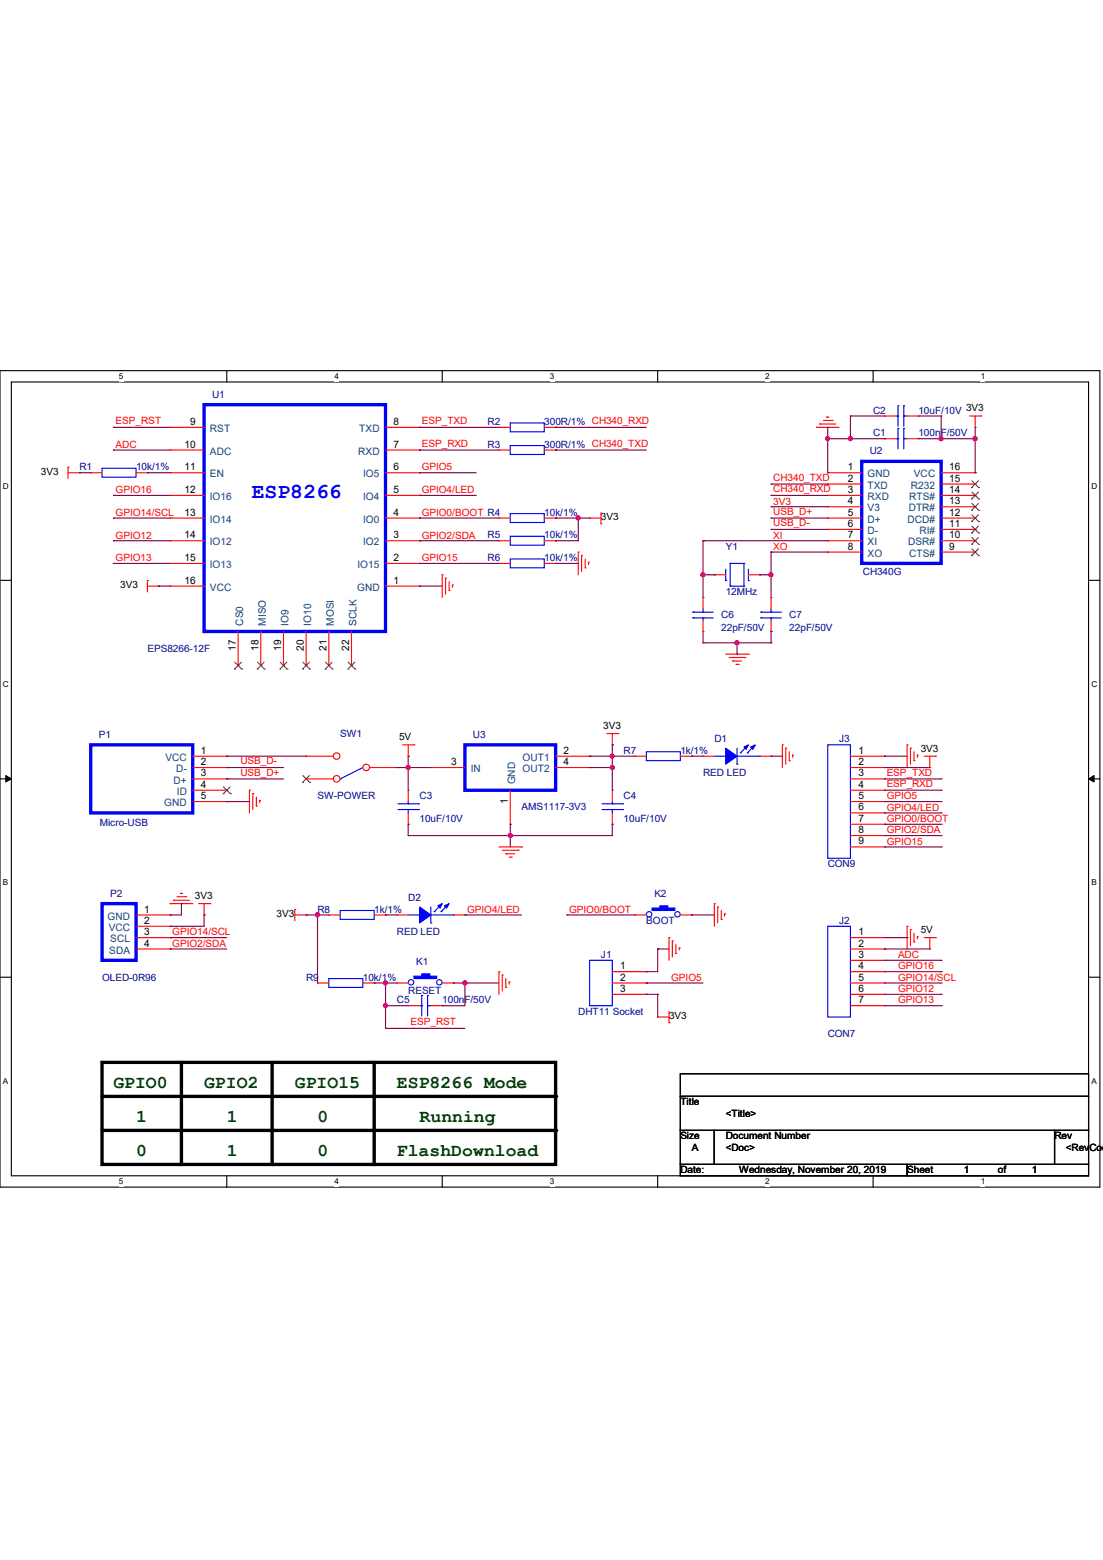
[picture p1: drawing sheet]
<svg xmlns="http://www.w3.org/2000/svg" width="210mm" height="297mm" viewBox="0 0 210 297" stroke-linecap="round" stroke-linejoin="round" font-family="sans-serif">
<path d="M0 70.6h209.4v155.4h-209.4zM2.2 72.7h205.1v151.2h-205.1z" fill="none" stroke="#000" stroke-width=".21"/>
<g fill="#fff">
<path d="M22.6 70.8h.9v1.8h-.9z"/>
<path d="M22.6 224.1h.9v1.7h-.9z"/>
</g>
<path d="M43.2 70.6v2.1M43.2 223.9v2.1" fill="none" stroke="#000" stroke-width=".21"/>
<g fill="#fff">
<path d="M63.7 70.8h.8v1.8h-.8z"/>
<path d="M63.7 224.1h.8v1.7h-.8z"/>
</g>
<path d="M84.2 70.6v2.1M84.2 223.9v2.1" fill="none" stroke="#000" stroke-width=".21"/>
<g fill="#fff">
<path d="M104.7 70.8h.8v1.8h-.8z"/>
<path d="M104.7 224.1h.8v1.7h-.8z"/>
</g>
<path d="M125.2 70.6v2.1M125.2 223.9v2.1" fill="none" stroke="#000" stroke-width=".21"/>
<g fill="#fff">
<path d="M145.7 70.8h.9v1.8h-.9z"/>
<path d="M145.7 224.1h.9v1.7h-.9z"/>
</g>
<path d="M166.2 70.6v2.1M166.2 223.9v2.1" fill="none" stroke="#000" stroke-width=".21"/>
<g fill="#fff">
<path d="M186.7 70.8h.9v1.8h-.9z"/>
<path d="M186.7 224.1h.9v1.7h-.9z"/>
<path d="M.6 91.6h1.1v1.7h-1.1z"/>
<path d="M207.8 91.6h1.1v1.7h-1.1z"/>
<path d="M.6 129.4h1.1v1.7h-1.1z"/>
<path d="M207.8 129.4h1.1v1.7h-1.1z"/>
</g>
<path d="M0 110.5h2.2M207.3 110.5h2.1" fill="none" stroke="#000" stroke-width=".21"/>
<g fill="#fff">
<path d="M.6 167.2h1v1.7h-1z"/>
<path d="M207.8 167.2h1v1.7h-1z"/>
</g>
<path d="M0 148.3h2.2M207.3 148.3h2.1" fill="none" stroke="#000" stroke-width=".21"/>
<path d="M1.1 147.7l1.1 .6-1.1 .6zM207.3 148.3l1-.6v1.2z" fill="#000" stroke="#000" stroke-width=".19"/>
<g fill="#fff">
<path d="M.6 204.9h.9v1.8h-.9z"/>
<path d="M207.8 204.9h1v1.8h-1z"/>
</g>
<path d="M0 186.1h2.2M207.3 186.1h2.1M129.5 204.4h77.8v4.3h-77.8zM129.5 208.7h77.8v6.5h-77.8zM129.5 215.2h6.5v6.5h-6.5zM136 215.2h64.8v6.5h-64.8zM200.8 215.2h6.5v6.5h-6.5zM129.5 221.7h43.2v2.2h-43.2zM172.7 221.7h34.6v2.2h-34.6z" fill="none" stroke="#000" stroke-width=".21"/>
<path d="M19.4 202.3h86.4v19.4h-86.4zM19.4 208.7h86.4M19.4 215.2h86.4M34.5 202.3v19.4M51.8 202.3v19.4M71.2 202.3v19.4" fill="none" stroke="#000" stroke-width=".64"/>
<g fill="#000">
<circle cx="105.8" cy="208.7" r=".32"/>
<circle cx="105.8" cy="215.2" r=".32"/>
<circle cx="34.5" cy="221.7" r=".32"/>
<circle cx="51.8" cy="221.7" r=".32"/>
<circle cx="71.2" cy="221.7" r=".32"/>
</g>
<g fill="none" stroke="#f00" stroke-width=".21">
<path d="M157.4 79.4h.1M157.4 79.4h.4M168.4 79.2h.1M168.4 79.2h2.2M172.7 79.2h2.2M174.9 79.2h.1M184.6 79.2h2.2M185.7 79.2v2.2M186.8 79.2h.1M13 88.9h.1M13 90h2.1M13 88.9v2.2"/>
<path d="M15.1 90h.1M112.3 98.6h.1M112.3 98.6h2.1M114.4 99.7h.1M114.4 97.6v2.1M155.4 81.4h.1M155.4 81.4h4.4M156.1 80.7h.1M156.1 80.7h3M156.8 80.1h1.7M158.5 80.1h.1M185.7 81.4h.1"/>
<path d="M28.1 110.5h.1M28.1 111.6h2.1M28.1 110.5v2.2M30.2 111.6h.1M84.2 109.4h.1M84.2 109.4v4.3M84.8 110.1h.1M84.8 110.1v3M85.5 112.4h.1M85.5 110.7v1.7M86.1 111.4h.1M86.1 111.4v.4"/>
<path d="M95 103h.1M95 103h2.2M103.6 103h2.2M105.8 103h.1M110.1 105.1h.1M110.1 105.1v4.3M110.7 105.7h.1M110.7 105.7v3.1M111.4 108.1h.1M111.4 106.4v1.7M112.1 107.1h.1M112.1 107.1v.4"/>
<path d="M115.5 139.7h2.2M116.6 139.7v2.1M117.7 139.7h.1M138.2 124.5h4.3M138.8 125.2h3.1M139.5 125.9h.1M139.5 125.9h1.7M140.1 126.5h.4M140.5 126.5h.1M141.9 125.2h.1M142.5 124.5h.1M47.5 150.5h.1"/>
<path d="M47.5 150.5v4.3M48.1 151.1h.1M48.1 151.1v3M48.8 153.5h.1M48.8 151.8v1.7M49.4 152.4h.1M49.4 152.4v.4M76.7 141.8h2.1M77.7 144h.1M77.7 141.8v2.2M78.8 141.8h.1M116.6 141.8h.1"/>
<path d="M116.6 150.5h.1M116.6 156.9h.1M116.6 150.5v2.1M116.6 154.8v2.1M120.9 144h.1M120.9 144h2.2M129.5 144h2.2M131.7 144h.1M149 141.8h.1M149 141.8v4.3M149.6 142.5h.1M149.6 142.5v3"/>
<path d="M150.3 144.8h.1M150.3 143.1v1.7M150.9 143.8h.1M150.9 143.8v.4M172.7 141.8h.1M172.7 141.8v4.3M173.4 142.5h.1M173.4 142.5v3M174 144.8h.1M174 143.1v1.7M174.7 143.8h.1M174.7 143.8v.4"/>
<path d="M176 144h2.1M177 146.1h.1M177 144v2.1M178.1 144h.1M32.4 172h.1M32.4 172h4.3M33 171.4h.1M33 171.4h3.1M33.7 170.7h1.7M34.3 170.1h.1M34.3 170.1h.5M35.4 170.7h.1"/>
<path d="M37.8 172h2.2M38.9 174.2h.1M38.9 172v2.2M40 172h.1M56.1 173.1h.1M56.1 174.2h2.2M56.1 173.1v2.2M58.3 174.2h.1M62.6 174.2h.1M62.6 174.2h2.2M71.2 174.2h2.2M73.4 174.2h.1"/>
<path d="M95 161.2h4.3M95.6 161.9h3.1M96.3 162.6h.1M96.3 162.6h1.7M96.9 163.2h.5M97.4 163.2h.1M98.7 161.9h.1M99.3 161.2h.1M127.4 178.5h.1M127.4 178.5v4.3M128 179.2h.1M128 179.2v3"/>
<path d="M128.7 179.8v1.7M136 172h.1M136 172v4.4M136.7 172.7h.1M136.7 172.7v3M137.3 175h.1M137.3 173.4v1.6M138 174h.1M138 174v.4M172.7 176.4h.1M172.7 176.4v4.3M173.4 177h.1"/>
<path d="M173.4 177v3M174 179.4h.1M174 177.7v1.7M174.7 178.3h.1M174.7 178.3v.4M176 178.5h2.1M177 178.5v2.2M178.1 178.5h.1M75.6 187.2h.1M75.6 187.2h2.1M77.7 191.5h.1M77.7 191.5h2.2"/>
<path d="M82 191.5h2.2M84.2 191.5h.1M84.2 187.2h2.2M86.4 187.2h.1M95 185h.1M95 185v4.3M95.6 185.6h.1M95.6 185.6v3.1M96.3 188h.1M96.3 186.3v1.7M96.9 186.9h.1M96.9 186.9v.5"/>
<path d="M116.6 187.2h6.5M116.6 185h6.5M116.6 189.3h6.5M123.1 185h.1M123.1 187.2h.1M123.1 189.3h.1M125.2 193.6h.1M125.2 193.6h2.2M127.4 194.7h.1M127.4 192.6v2.1M128.7 181.5h.1M129.3 180.5h.1"/>
<path d="M129.3 180.5v.4M177 180.7h.1"/>
</g>
<g fill="none" stroke="#00f" stroke-width=".21">
<path d="M170.6 79.2h.4M171 79.2h.1M171 77.3h.1M171 77.3v3.9M172.1 77.3h.1M172.1 79.2h.1M172.1 79.2h.6M172.1 77.3v3.9M97.2 102.1h6.4v1.7h-6.4zM64.8 148.3h.1M69.1 146.1l-4.3 2.2M114.6 154.1h3.9"/>
<path d="M114.6 153h3.9M116.6 153h.1M116.6 154.1h.1M116.6 152.6v.4M116.6 154.1v.7M118.5 154.1h.1M118.5 153h.1M123.1 143.1h6.4v1.7h-6.4zM64.8 173.4h6.4v1.6h-6.4zM79.9 191.5h.4M80.3 191.5h.1M80.3 189.5h.1"/>
<path d="M80.3 189.5v3.9M81.4 189.5h.1M81.4 191.5h.1M81.4 191.5h.6M81.4 189.5v3.9M112.3 182.8h4.3v8.7h-4.3z"/>
<circle cx="78.3" cy="187" r=".52"/>
<circle cx="83.7" cy="187" r=".51"/>
</g>
<g fill="#00f" stroke="#00f" stroke-width=".21">
<path d="M80.3 185.4h1.5v.4h-1.5z" fill-rule="evenodd"/>
<path d="M78.8 185.8h4.3v.5h-4.3z" fill-rule="evenodd"/>
</g>
<circle cx="69.7" cy="146.1" r=".63" fill="#fff" stroke="#f00" stroke-width=".21"/>
<path d="M70.4 146.1h5.2M75.6 146.1h.1" fill="none" stroke="#f00" stroke-width=".21"/>
<circle cx="64.1" cy="148.3" r=".63" fill="#fff" stroke="#f00" stroke-width=".21"/>
<path d="M58.3 148.3h.1M58.3 148.3h5.2" fill="none" stroke="#f00" stroke-width=".21"/>
<path d="M57.6 149h.1M57.7 147.7l1.3 1.3M58.9 147.7l-1.3 1.3M59 149h.1" fill="none" stroke="#804000" stroke-width=".19"/>
<circle cx="64.1" cy="144" r=".63" fill="#fff" stroke="#f00" stroke-width=".21"/>
<g fill="none" stroke="#f00" stroke-width=".21">
<path d="M17.3 90h.1M17.3 90h2.1M25.9 90h2.2M28.1 90h.1M32.4 81.4h.1M32.4 85.7h.1M32.4 90h.1M32.4 94.3h.1M32.4 98.6h.1M32.4 98.6h6.5M32.4 94.3h6.5M32.4 90h6.5"/>
<path d="M32.4 85.7h6.5M32.4 81.4h6.5M73.4 98.6h6.5M73.4 94.3h6.5M73.4 90h6.5M73.4 85.7h6.5M73.4 81.4h6.5M79.9 98.6h.1M79.9 94.3h.1M79.9 90h.1M79.9 85.7h.1M79.9 81.4h.1"/>
<path d="M95 81.4h.1M95 98.6h.1M95 85.7h.1M95 98.6h2.2M95 85.7h2.2M95 81.4h2.2M103.6 98.6h2.2M103.6 85.7h2.2M103.6 81.4h2.2M105.8 81.4h.1M105.8 98.6h.1M105.8 85.7h.1"/>
<path d="M157.6 90h.1M157.6 92.2h.1M157.6 94.3h.1M157.6 96.5h.1M157.6 98.6h.1M157.6 98.6h6.5M157.6 94.3h6.5M157.6 90h6.5M157.6 92.2h6.5M157.6 96.5h6.5M168.4 83.5h.1M168.4 83.5h2.2"/>
<path d="M172.7 83.5h2.2M174.9 83.5h.1M179.2 98.6h6.5M179.2 94.3h6.5M179.2 90h6.5M179.2 92.2h6.5M179.2 96.5h6.5M185.7 98.6h.1M185.7 96.5h.1M185.7 94.3h.1M185.7 92.2h.1M185.7 90h.1"/>
<path d="M32.4 103h.1M32.4 107.3h.1M32.4 111.6h.1M32.4 111.6h6.5M32.4 107.3h6.5M32.4 103h6.5M73.4 111.6h6.5M73.4 107.3h6.5M73.4 103h6.5M79.9 111.6h.1M79.9 107.3h.1M79.9 103h.1"/>
<path d="M95 107.3h.1M95 107.3h2.2M103.6 107.3h2.2M105.8 107.3h.1M133.9 113.7h.1M133.9 113.7v2.2M133.9 118.1v2.1M136 109.4h.1M136 109.4h2.2M142.5 109.4h2.2M144.7 109.4h.1M146.8 113.7h.1"/>
<path d="M146.8 113.7v2.2M146.8 118.1v2.1M157.6 100.8h.1M157.6 103h.1M157.6 105.1h.1M157.6 103h6.5M157.6 100.8h6.5M157.6 105.1h6.5M179.2 103h6.5M179.2 100.8h6.5M179.2 105.1h6.5M185.7 105.1h.1"/>
<path d="M185.7 103h.1M185.7 100.8h.1M45.3 126.7h.1M45.3 120.2v6.5M49.7 126.7h.1M49.7 120.2v6.5M54 126.7h.1M54 120.2v6.5M58.3 126.7h.1M58.3 120.2v6.5M62.6 126.7h.1M62.6 120.2v6.5"/>
<path d="M66.9 126.7h.1M66.9 120.2v6.5M133.9 120.2h.1M146.8 120.2h.1M36.7 144h6.5M36.7 146.1h6.5M36.7 148.3h6.5M36.7 150.5h6.5M36.7 152.6h6.5M43.2 144h.1M43.2 146.1h.1M43.2 148.3h.1"/>
<path d="M43.2 150.5h.1M43.2 152.6h.1M58.3 144h.1M58.3 144h5.2M77.7 150.5h.1M77.7 156.9h.1M77.7 150.5v2.1M77.7 154.8v2.1M82 146.1h.1M82 146.1h6.5M97.2 156.9h.1M97.2 150.5v6.4"/>
<path d="M105.8 144h6.5M105.8 146.1h6.5M112.3 144h.1M112.3 146.1h.1M133.9 144h.1M133.9 144h2.1M144.7 144h2.1M146.8 144h.1M161.9 144h6.5M161.9 146.1h6.5M161.9 148.3h6.5M161.9 150.5h6.5"/>
<path d="M161.9 152.6h6.5M161.9 154.8h6.5M161.9 156.9h6.5M161.9 159.1h6.5M168.4 144h.1M168.4 146.1h.1M168.4 148.3h.1M168.4 150.5h.1M168.4 152.6h.1M168.4 154.8h.1M168.4 156.9h.1M168.4 159.1h.1"/>
<path d="M25.9 174.2h6.5M25.9 178.5h6.5M25.9 176.4h6.5M32.4 174.2h.1M32.4 176.4h.1M32.4 178.5h.1M75.6 174.2h.1M75.6 174.2h2.1M86.4 174.2h2.1M88.5 174.2h.1M120.9 174.2h.1M120.9 174.2h2.2"/>
<path d="M129.5 174.2h2.2M131.7 174.2h.1M161.9 161.2h6.5M161.9 178.5h6.5M168.4 161.2h.1M168.4 178.5h.1M25.9 180.7h6.5M32.4 180.7h.1M60.5 187.2h.1M60.5 187.2h2.1M69.1 187.2h2.1M71.2 187.2h.1"/>
<path d="M161.9 187.2h6.5M161.9 180.7h6.5M161.9 182.8h6.5M161.9 185h6.5M161.9 189.3h6.5M161.9 191.5h6.5M168.4 180.7h.1M168.4 182.8h.1M168.4 185h.1M168.4 187.2h.1M168.4 189.3h.1M168.4 191.5h.1"/>
</g>
<g fill="none" stroke="#00f" stroke-width=".21">
<path d="M19.4 89.2h6.5v1.6h-6.5zM97.2 80.5h6.4v1.7h-6.4zM97.2 97.8h6.4v1.7h-6.4zM97.2 84.8h6.4v1.7h-6.4zM170.6 83.5h.4M171 83.5h.1M171 81.6h.1M171 81.6v3.9M172.1 81.6h.1M172.1 83.5h.1M172.1 83.5h.6M172.1 81.6v3.9"/>
<path d="M97.2 106.4h6.4v1.7h-6.4zM131.9 116.5h.1M131.9 117.6h.1M131.9 116.5h3.9M131.9 117.6h3.9M133.9 117.6h.1M133.9 116.5h.1M133.9 115.9v.6M133.9 117.6v.5M138.2 110.5h.1M138.2 108.4v2.1M139 111.6h.1"/>
<path d="M139 107.3h.1M139 107.3v4.3M139 111.6h2.6M139 107.3h2.6M141.6 111.6h.1M141.6 107.3h.1M141.6 107.3v4.3M142.5 110.5h.1M142.5 108.4v2.1M144.9 116.5h.1M144.9 117.6h.1M144.9 116.5h3.9"/>
<path d="M144.9 117.6h3.9M146.8 117.6h.1M146.8 116.5h.1M146.8 115.9v.6M146.8 117.6v.5M75.8 154.1h3.9M75.8 153h3.9M77.7 153h.1M77.7 154.1h.1M77.7 152.6v.4M77.7 154.1v.7M79.7 154.1h.1"/>
<path d="M79.7 153h.1M136 144h2.2M138.2 144h.1M140.3 145.5h.1M140.3 142.5v3M140.3 144h4.4M141 143.3h.1M142.3 143.3h.1M142.3 142l-1.3 1.3M143.6 142l-1.3 1.3M144.7 144h.1M157.6 141.8h4.3v21.6h-4.3z"/>
<path d="M77.7 174.2h2.2M79.9 174.2h.1M82 175.7h.1M82 172.7v3M82 174.2h4.4M82.7 173.6h.1M84 173.6h.1M84 172.3l-1.3 1.3M85.3 172.3l-1.3 1.3M86.4 174.2h.1M157.6 176.4h4.3v17.2h-4.3zM62.6 186.3h6.5v1.7h-6.5z"/>
<circle cx="123.6" cy="174.1" r=".52"/>
<circle cx="129" cy="174.1" r=".51"/>
</g>
<g fill="#00f" stroke="#00f" stroke-width=".21">
<path d="M79.9 172.7l2.1 1.5-2.1 1.5z" fill-rule="evenodd"/>
<path d="M84.6 172.5l.9-.5-.5 .9z" fill-rule="evenodd"/>
<path d="M83.4 172.5l.8-.5-.4 .9z" fill-rule="evenodd"/>
<path d="M125.6 172.5h1.6v.4h-1.6z" fill-rule="evenodd"/>
<path d="M124.2 172.9h4.3v.5h-4.3z" fill-rule="evenodd"/>
<path d="M138.2 142.5l2.1 1.5-2.1 1.5z" fill-rule="evenodd"/>
<path d="M142.9 142.2l.9-.4-.5 .9z" fill-rule="evenodd"/>
<path d="M141.6 142.2l.9-.4-.4 .9z" fill-rule="evenodd"/>
</g>
<path d="M38.9 77h34.5v43.2h-34.5zM164.1 87.8h15.1v19.5h-15.1zM17.3 141.8h19.4v13h-19.4zM88.5 141.8h17.3v8.7h-17.3zM19.4 172h6.5v10.8h-6.5z" fill="none" stroke="#00f" stroke-width=".64"/>
<g fill="none" stroke="#804000" stroke-width=".19">
<path d="M185 99.3h.1M185 97.2h.1M185 95h.1M185 92.8h.1M185 98l1.4 1.3M185 95.8l1.4 1.4M185 93.7l1.4 1.3M185 91.5l1.4 1.3M186.3 98l-1.3 1.3M186.3 95.8l-1.3 1.4M186.3 93.7l-1.3 1.3M186.3 91.5l-1.3 1.3"/>
<path d="M186.4 99.3h.1M186.4 97.2h.1M186.4 95h.1M186.4 92.8h.1M185 105.8h.1M185 103.6h.1M185 101.5h.1M185 104.5l1.4 1.3M185 102.3l1.4 1.3M185 100.2l1.4 1.3M186.3 104.5l-1.3 1.3M186.3 102.3l-1.3 1.3"/>
<path d="M186.3 100.2l-1.3 1.3M186.4 105.8h.1M186.4 103.6h.1M186.4 101.5h.1M44.7 127.4h.1M44.7 126.1l1.3 1.3M46 126.1l-1.3 1.3M46 127.4h.1M49 127.4h.1M49 126.1l1.3 1.3M50.3 126.1l-1.3 1.3M50.3 127.4h.1"/>
<path d="M53.3 127.4h.1M53.3 126.1l1.4 1.3M54.6 126.1l-1.3 1.3M54.7 127.4h.1M57.6 127.4h.1M57.7 126.1l1.3 1.3M58.9 126.1l-1.3 1.3M59 127.4h.1M61.9 127.4h.1M62 126.1l1.3 1.3M63.2 126.1l-1.3 1.3M63.3 127.4h.1"/>
<path d="M66.3 127.4h.1M66.3 126.1l1.3 1.3M67.6 126.1l-1.3 1.3M67.6 127.4h.1M42.5 151.1h.1M42.5 149.8l1.4 1.3M43.8 149.8l-1.3 1.3M43.9 151.1h.1"/>
</g>
<g fill="none" stroke="#800040" stroke-width=".21">
<path d="M161.9 79.2h.1M161.9 79.2h6.5M161.9 79.2v4.3M174.9 79.2h4.3M179.2 79.2h.1M179.2 79.2v4.3M15.1 90h.1M15.1 90h2.2M21.6 81.4h.1M21.6 85.7h.1M21.6 94.3h.1M21.6 98.6h.1"/>
<path d="M21.6 81.4h10.8M21.6 85.7h10.8M21.6 94.3h10.8M21.6 98.6h10.8M28.1 90h.1M28.1 90h4.3M79.9 81.4h.1M79.9 85.7h.1M79.9 90h.1M79.9 94.3h.1M79.9 98.6h.1M79.9 81.4h15.1"/>
<path d="M79.9 85.7h15.1M79.9 90h10.8M79.9 94.3h10.8M79.9 98.6h15.1M105.8 81.4h.1M105.8 85.7h.1M105.8 98.6h.1M105.8 81.4h17.3M105.8 85.7h17.3M105.8 98.6h6.5M110.1 98.6h.1M110.1 98.6v4.4h-4.3"/>
<path d="M146.8 92.2h.1M146.8 94.3h.1M146.8 96.5h.1M146.8 98.6h.1M146.8 94.3h10.8M146.8 98.6h10.8M146.8 92.2h10.8M146.8 96.5h10.8M157.6 81.4h.1M157.6 90h.1M157.6 81.4v8.6M157.6 83.5h10.8"/>
<path d="M161.9 83.5h.1M168.4 83.5h.1M174.9 83.5h10.8M179.2 83.5h.1M185.7 83.5h.1M185.7 90h.1M185.7 81.4v8.6M21.6 103h.1M21.6 107.3h.1M21.6 103h10.8M21.6 107.3h10.8M30.2 111.6h.1"/>
<path d="M30.2 111.6h2.2M79.9 103h.1M79.9 107.3h.1M79.9 111.6h.1M79.9 103h15.1M79.9 107.3h15.1M79.9 111.6h4.3M105.8 103h.1M105.8 107.3h.1M105.8 107.3h4.3M133.9 103h.1M133.9 109.4h.1"/>
<path d="M133.9 103h23.7M133.9 103v10.7M133.9 109.4h2.1M136 109.4h.1M144.7 109.4h.1M144.7 109.4h2.1M146.8 100.8h.1M146.8 105.1h.1M146.8 109.4h.1M146.8 100.8h10.8M146.8 105.1h10.8M146.8 105.1v8.6"/>
<path d="M133.9 122.4h.1M133.9 120.2v2.2M133.9 122.4h12.9M140.3 122.4h.1M140.3 124.5h.1M140.3 122.4v2.1M146.8 122.4h.1M146.8 120.2h.1M146.8 120.2v2.2M43.2 144h.1M43.2 146.1h.1M43.2 148.3h.1"/>
<path d="M43.2 152.6h.1M43.2 144h15.1M43.2 146.1h10.8M43.2 148.3h10.8M43.2 152.6h4.3M75.6 146.1h.1M75.6 146.1h6.4M77.7 144h.1M77.7 146.1h.1M77.7 159.1h.1M77.7 156.9h.1M77.7 144v6.5"/>
<path d="M77.7 156.9v2.2M97.2 156.9h.1M97.2 159.1h.1M97.2 156.9v4.3M112.3 144h.1M112.3 146.1h.1M112.3 144h8.6M112.3 146.1h4.3M116.6 156.9h.1M116.6 144h.1M116.6 146.1h.1M116.6 141.8h.1"/>
<path d="M116.6 156.9v2.2h-38.9M116.6 141.8v8.7M131.7 144h.1M131.7 144h2.2M146.8 144h.1M146.8 144h2.2M168.4 144h.1M168.4 146.1h.1M168.4 144h4.3M168.4 146.1h8.6M168.4 148.3h10.8M168.4 152.6h10.8"/>
<path d="M168.4 159.1h10.8M168.4 150.5h10.8M168.4 154.8h10.8M168.4 156.9h10.8M179.2 148.3h.1M179.2 150.5h.1M179.2 152.6h.1M179.2 154.8h.1M179.2 156.9h.1M179.2 159.1h.1M32.4 174.2h.1M32.4 176.4h.1"/>
<path d="M32.4 178.5h.1M32.4 178.5h10.8M34.5 172h.1M34.5 172v2.2h-2.1M38.9 174.2h.1M38.9 174.2v2.2h-6.5M58.3 174.2h.1M58.3 174.2h4.3M60.5 174.2h.1M60.5 174.2v13M73.4 174.2h.1M73.4 174.2h2.2"/>
<path d="M88.5 174.2h.1M88.5 174.2h10.8M107.9 174.2h.1M107.9 174.2h13M131.7 174.2h.1M131.7 174.2h4.3M168.4 178.5h4.3M168.4 161.2h10.8M172.7 178.5h.1M179.2 161.2h.1M32.4 180.7h.1M32.4 180.7h10.8"/>
<path d="M71.2 187.2h.1M71.2 187.2h4.4M73.4 191.5h.1M73.4 187.2h.1M73.4 195.8h.1M73.4 191.5h4.3M73.4 187.2v8.6M73.4 195.8h15.1M84.2 191.5h.1M86.4 187.2h.1M86.4 187.2h8.6M88.5 187.2h.1"/>
<path d="M88.5 187.2v4.3h-4.3M123.1 185h.1M123.1 187.2h.1M123.1 189.3h.1M123.1 187.2h10.8M123.1 189.3h2.1M125.2 180.7h.1M125.2 189.3h.1M125.2 180.7h2.2M125.2 180.7v4.3h-2.1M125.2 189.3v4.3M168.4 180.7h.1"/>
<path d="M168.4 180.7h8.6M168.4 187.2h10.8M168.4 191.5h10.8M168.4 185h10.8M168.4 189.3h10.8M168.4 182.8h10.8M179.2 182.8h.1M179.2 185h.1M179.2 187.2h.1M179.2 189.3h.1M179.2 191.5h.1"/>
</g>
<g fill="#f0f" stroke="#f0f" stroke-width=".21">
<circle cx="110.1" cy="98.6" r=".4"/>
<circle cx="157.6" cy="83.5" r=".4"/>
<circle cx="161.9" cy="83.5" r=".4"/>
<circle cx="179.2" cy="83.5" r=".4"/>
<circle cx="185.7" cy="83.5" r=".4"/>
<circle cx="77.7" cy="146.1" r=".4"/>
<circle cx="97.1" cy="159.1" r=".4"/>
<circle cx="116.6" cy="144" r=".4"/>
<circle cx="116.6" cy="146.1" r=".4"/>
<circle cx="60.4" cy="174.2" r=".4"/>
<circle cx="73.4" cy="191.5" r=".4"/>
<circle cx="73.4" cy="187.1" r=".4"/>
<circle cx="88.5" cy="187.1" r=".4"/>
<circle cx="133.8" cy="109.4" r=".4"/>
<circle cx="146.8" cy="109.4" r=".4"/>
<circle cx="140.3" cy="122.4" r=".4"/>
</g>
<text font-size="4.1" fill="#00f" x="47.9" y="94.7">ESP8266</text>
<g font-size="3.4" fill="#004000">
<text x="21.6" y="207.2">GPIO0</text>
<text x="38.9" y="207.2">GPIO2</text>
<text x="56.1" y="207.2">GPIO15</text>
<text x="75.6" y="207.2">ESP8266 Mode</text>
<text x="25.9" y="213.7">1</text>
<text x="43.2" y="213.7">1</text>
<text x="60.4" y="213.7">0</text>
<text x="79.9" y="213.7">Running</text>
<text x="25.9" y="220.2">0</text>
<text x="43.2" y="220.2">1</text>
<text x="60.5" y="220.2">0</text>
<text x="75.6" y="220.2">FlashDownload</text>
</g>
<g font-size="1.9" fill="#000080">
<text x="40.4" y="75.7">U1</text>
<text x="92.8" y="80.9">R2</text>
<text x="103.6" y="80.9">300R/1% CH340_RXD</text>
<text x="166.2" y="78.7">C2</text>
<text x="166.2" y="83.1">C1</text>
<text x="174.9" y="78.7">10uF/10V 3V3</text>
<text x="174.9" y="83.1">100nF/50V</text>
<text x="15.1" y="89.5">R1</text>
<text x="25.9" y="89.5">10k/1%</text>
<text x="92.8" y="85.2">R3</text>
<text x="103.6" y="85.2">300R/1% CH340_TXD</text>
<text x="165.6" y="86.5">U2</text>
<text x="103.6" y="98.2">10k/1%</text>
<text x="92.8" y="102.5">R5</text>
<text x="92.8" y="106.8">R6</text>
<text x="103.6" y="102.5">10k/1%</text>
<text x="103.6" y="106.8">10k/1%</text>
<text x="138.2" y="104.6">Y1</text>
<text x="138.2" y="113.3">12MHz</text>
<text x="164.3" y="109.4">CH340G</text>
<text x="137.3" y="117.6">C6</text>
<text x="150.3" y="117.6">C7</text>
<text x="28.1" y="124.1">EPS8266-12F</text>
<text x="137.3" y="120.2">22pF/50V</text>
<text x="150.3" y="120.2">22pF/50V</text>
<text x="18.8" y="140.5">P1</text>
<text x="64.8" y="140.3">SW1</text>
<text x="90" y="140.5">U3</text>
<text x="118.7" y="143.5">R7</text>
<text x="129.5" y="143.5">1k/1%</text>
<text x="136" y="141.4">D1</text>
<text x="159.8" y="141.4">J3</text>
<text x="133.9" y="147.8">RED LED</text>
<text x="60.5" y="152.1">SW-POWER</text>
<text x="79.9" y="152.1">C3</text>
<text x="99.3" y="154.3">AMS1117-3V3</text>
<text x="118.7" y="152.1">C4</text>
<text x="19" y="157.3">Micro-USB</text>
<text x="79.9" y="156.5">10uF/10V</text>
<text x="118.7" y="156.5">10uF/10V</text>
<text x="157.6" y="165.1">CON9</text>
<text x="21" y="170.7">P2</text>
<text x="60.5" y="173.7">R8</text>
<text x="71.3" y="173.7">1k/1%</text>
<text x="77.7" y="171.6">D2</text>
<text x="124.6" y="170.7">K2</text>
<text x="75.6" y="178.1">RED LED</text>
<text x="123.1" y="175.9">BOOT</text>
<text x="159.8" y="175.9">J2</text>
<text x="79.2" y="183.7">K1</text>
<text x="114.4" y="182.4">J1</text>
<text x="19.4" y="186.7">OLED-0R96</text>
<text x="58.3" y="186.7">R9</text>
<text x="69.1" y="186.7">10k/1%</text>
<text x="75.6" y="191">C5</text>
<text x="77.7" y="189.3">RESET</text>
<text x="84.2" y="191">100nF/50V</text>
<text x="110.1" y="193.2">DHT11 Socket</text>
<text x="157.6" y="197.5">CON7</text>
</g>
<g font-size="1.9" fill="#f00">
<text x="22" y="80.7">ESP_RST</text>
<text x="80.3" y="80.7">ESP_TXD</text>
<text x="22" y="85.3">ADC</text>
<text x="80.3" y="85">ESP_RXD</text>
<text x="80.3" y="89.6">GPIO5</text>
<text x="22" y="93.9">GPIO16</text>
<text x="80.3" y="93.9">GPIO4/LED</text>
<text x="147.2" y="91.5">CH340_TXD</text>
<text x="147.2" y="93.7">CH340_RXD</text>
<text x="22" y="98.2">GPIO14/SCL</text>
<text x="80.3" y="98.2">GPIO0/BOOT R4</text>
<text x="147.2" y="96.1">3V3</text>
<text x="147.2" y="98">USB_D+</text>
<text x="147.2" y="100.2">USB_D-</text>
<text x="22" y="102.5">GPIO12</text>
<text x="22" y="106.9">GPIO13</text>
<text x="80.3" y="102.5">GPIO2/SDA</text>
<text x="80.3" y="106.9">GPIO15</text>
<text x="147.2" y="102.5">XI</text>
<text x="147.2" y="104.7">XO</text>
<text x="45.8" y="145.5">USB_D-</text>
<text x="45.8" y="147.7">USB_D+</text>
<text x="168.8" y="147.7">ESP_TXD</text>
<text x="168.8" y="149.8">ESP_RXD</text>
<text x="168.8" y="152.2">GPIO5</text>
<text x="168.8" y="154.3">GPIO4/LED</text>
<text x="168.8" y="156.5">GPIO0/BOOT</text>
<text x="168.8" y="158.7">GPIO2/SDA</text>
<text x="168.8" y="160.8">GPIO15</text>
<text x="88.9" y="173.8">GPIO4/LED</text>
<text x="108.4" y="173.8">GPIO0/BOOT</text>
<text x="32.8" y="178.1">GPIO14/SCL</text>
<text x="32.8" y="180.3">GPIO2/SDA</text>
<text x="171" y="182.4">ADC</text>
<text x="171" y="184.6">GPIO16</text>
<text x="127.8" y="186.7">GPIO5</text>
<text x="171" y="186.7">GPIO14/SCL</text>
<text x="171" y="188.9">GPIO12</text>
<text x="171" y="191.1">GPIO13</text>
<text x="78.1" y="195.2">ESP_RST</text>
</g>
<g font-size="1.9">
<text x="36.2" y="80.9">9</text>
<text x="74.9" y="80.9">8</text>
<text x="35.1" y="85.2">10</text>
<text x="35.1" y="89.5">11</text>
<text x="74.9" y="89.5">6</text>
<text x="74.9" y="85.2">7</text>
<text x="161.5" y="89.5">1</text>
<text x="180.7" y="89.5">16</text>
<text x="7.8" y="90.4">3V3</text>
<text x="35.1" y="93.9">12</text>
<text x="74.9" y="93.9">5</text>
<text x="161.5" y="91.7">2</text>
<text x="161.5" y="93.9">3</text>
<text x="180.7" y="93.9">14</text>
<text x="180.7" y="91.7">15</text>
<text x="35.1" y="98.2">13</text>
<text x="74.9" y="98.2">4</text>
<text x="114.4" y="99">3V3</text>
<text x="161.5" y="96">4</text>
<text x="161.5" y="98.2">5</text>
<text x="161.5" y="100.3">6</text>
<text x="180.7" y="100.3">11</text>
<text x="180.7" y="98.2">12</text>
<text x="180.7" y="96">13</text>
<text x="35.1" y="102.5">14</text>
<text x="35.1" y="106.8">15</text>
<text x="74.9" y="106.8">2</text>
<text x="74.9" y="102.5">3</text>
<text x="161.5" y="102.5">7</text>
<text x="161.5" y="104.6">8</text>
<text x="180.7" y="104.6">9</text>
<text x="180.7" y="102.5">10</text>
<text x="22.9" y="112">3V3</text>
<text x="35.1" y="111.1">16</text>
<text x="74.9" y="111.1">1</text>
<text x="44.9" y="123.9" transform="rotate(-90 44.9 123.9)">17</text>
<text x="49.2" y="123.9" transform="rotate(-90 49.2 123.9)">18</text>
<text x="53.5" y="123.9" transform="rotate(-90 53.5 123.9)">19</text>
<text x="57.8" y="123.9" transform="rotate(-90 57.8 123.9)">20</text>
<text x="62.1" y="123.9" transform="rotate(-90 62.1 123.9)">21</text>
<text x="66.5" y="123.9" transform="rotate(-90 66.5 123.9)">22</text>
<text x="38.2" y="143.5">1</text>
<text x="76" y="140.9">5V</text>
<text x="107.3" y="143.5">2</text>
<text x="114.9" y="138.8">3V3</text>
<text x="163.4" y="143.5">1</text>
<text x="175.3" y="143.1">3V3</text>
<text x="38.2" y="145.7">2</text>
<text x="38.2" y="147.8">3</text>
<text x="38.2" y="150">4</text>
<text x="85.9" y="145.7">3</text>
<text x="107.3" y="145.7">4</text>
<text x="163.4" y="145.7">2</text>
<text x="163.4" y="147.8">3</text>
<text x="163.4" y="150">4</text>
<text x="38.2" y="152.1">5</text>
<text x="96.7" y="153" transform="rotate(-90 96.7 153)">1</text>
<text x="163.4" y="152.1">5</text>
<text x="163.4" y="154.3">6</text>
<text x="163.4" y="156.5">7</text>
<text x="163.4" y="158.6">8</text>
<text x="163.4" y="160.8">9</text>
<text x="27.4" y="173.7">1</text>
<text x="37.1" y="171.2">3V3</text>
<text x="27.4" y="175.9">2</text>
<text x="27.4" y="178.1">3</text>
<text x="52.7" y="174.6">3V3</text>
<text x="163.4" y="178.1">1</text>
<text x="175.3" y="177.6">5V</text>
<text x="27.4" y="180.2">4</text>
<text x="118.1" y="184.5">1</text>
<text x="163.4" y="180.2">2</text>
<text x="163.4" y="182.4">3</text>
<text x="163.4" y="184.5">4</text>
<text x="118.1" y="186.7">2</text>
<text x="118.1" y="188.8">3</text>
<text x="163.4" y="186.7">5</text>
<text x="163.4" y="188.8">6</text>
<text x="163.4" y="191">7</text>
<text x="127.4" y="194">3V3</text>
<text x="129.5" y="210.4">Title</text>
<text x="138.2" y="212.6">&lt;Title&gt;</text>
<text x="129.5" y="216.9">Size</text>
<text x="131.7" y="219.1">A</text>
<text x="138.2" y="216.9">Document Number</text>
<text x="138.2" y="219.1">&lt;Doc&gt;</text>
<text x="200.8" y="216.9">Rev</text>
<text x="202.9" y="219.1">&lt;RevCode</text>
<text x="129.5" y="223.4">Date:</text>
<text x="140.8" y="223.4">Wednesday, November 20, 2019</text>
<text x="172.7" y="223.4">Sheet</text>
<text x="183.5" y="223.4">1</text>
<text x="190" y="223.4">of</text>
<text x="196.5" y="223.4">1</text>
</g>
<g font-size="1.9" fill="#004080">
<text x="40" y="82.3">RST</text>
<text x="68.4" y="82.3">TXD</text>
<text x="40" y="86.6">ADC</text>
<text x="68.2" y="86.6">RXD</text>
<text x="40" y="90.9">EN</text>
<text x="40" y="95.2">IO16</text>
<text x="69.2" y="95.2">IO4</text>
<text x="69.2" y="90.9">IO5</text>
<text x="165.2" y="90.9">GND</text>
<text x="165.2" y="93">TXD</text>
<text x="165.2" y="95.2">RXD</text>
<text x="173.1" y="95.2">RTS#</text>
<text x="173.4" y="93">R232</text>
<text x="174" y="90.9">VCC</text>
<text x="40" y="99.5">IO14</text>
<text x="69.2" y="99.5">IO0</text>
<text x="165.2" y="97.4">V3</text>
<text x="165.2" y="99.5">D+</text>
<text x="165.2" y="101.7">D-</text>
<text x="172.8" y="99.5">DCD#</text>
<text x="173" y="97.4">DTR#</text>
<text x="175.1" y="101.7">RI#</text>
<text x="40" y="103.8">IO12</text>
<text x="69.2" y="103.8">IO2</text>
<text x="165.2" y="103.8">XI</text>
<text x="165.2" y="106">XO</text>
<text x="172.9" y="103.8">DSR#</text>
<text x="173.1" y="106">CTS#</text>
<text x="40" y="108.2">IO13</text>
<text x="40" y="112.5">VCC</text>
<text x="68" y="112.5">GND</text>
<text x="68.1" y="108.2">IO15</text>
<text x="46.3" y="119.1" transform="rotate(-90 46.3 119.1)">CS0</text>
<text x="50.6" y="119.1" transform="rotate(-90 50.6 119.1)">MISO</text>
<text x="54.9" y="119.1" transform="rotate(-90 54.9 119.1)">IO9</text>
<text x="59.2" y="119.1" transform="rotate(-90 59.2 119.1)">IO10</text>
<text x="63.5" y="119.1" transform="rotate(-90 63.5 119.1)">MOSI</text>
<text x="67.9" y="119.1" transform="rotate(-90 67.9 119.1)">SCLK</text>
<text x="31.5" y="144.9">VCC</text>
<text x="33.1" y="149.2">D+</text>
<text x="33.6" y="147">D-</text>
<text x="89.6" y="147">IN</text>
<text x="98.1" y="149.4" transform="rotate(-90 98.1 149.4)">GND</text>
<text x="99.5" y="144.9">OUT1</text>
<text x="99.5" y="147">OUT2</text>
<text x="31.3" y="153.5">GND</text>
<text x="33.7" y="151.3">ID</text>
<text x="20.5" y="175.1">GND</text>
<text x="20.7" y="177.3">VCC</text>
<text x="21" y="179.4">SCL</text>
<text x="20.8" y="181.6">SDA</text>
</g>
<g font-size="1.6">
<text x="22.6" y="72.2">5</text>
<text x="63.7" y="72.2">4</text>
<text x="104.7" y="72.2">3</text>
<text x="145.7" y="72.2">2</text>
<text x="186.7" y="72.2">1</text>
<text x=".6" y="93">D</text>
<text x="207.8" y="93">D</text>
<text x=".6" y="130.8">C</text>
<text x="207.8" y="130.8">C</text>
<text x=".6" y="168.6">B</text>
<text x="207.8" y="168.6">B</text>
<text x=".6" y="206.3">A</text>
<text x="207.8" y="206.3">A</text>
<text x="22.6" y="225.5">5</text>
<text x="63.7" y="225.5">4</text>
<text x="104.7" y="225.5">3</text>
<text x="145.7" y="225.5">2</text>
<text x="186.7" y="225.5">1</text>
</g>
</svg>
